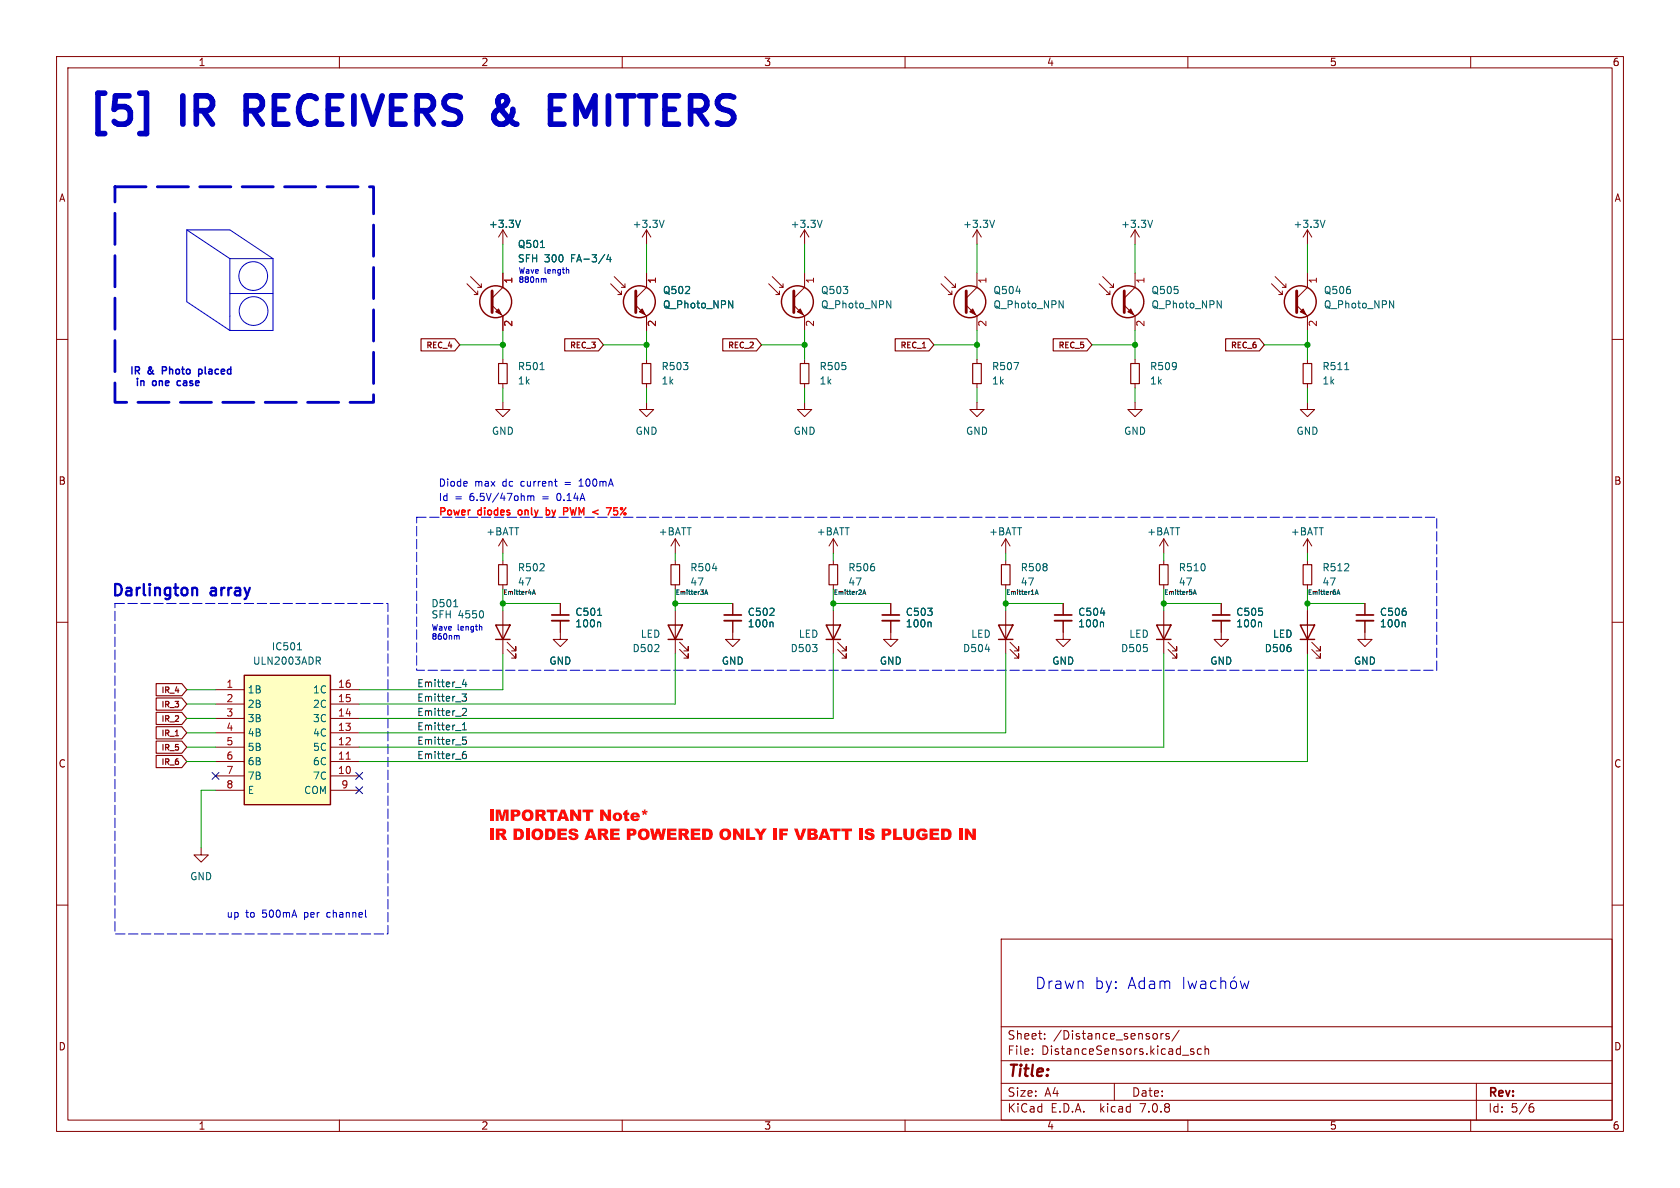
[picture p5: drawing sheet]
<svg xmlns="http://www.w3.org/2000/svg" width="297mm" height="210mm" viewBox="0 0 297 210" stroke-linecap="round" stroke-linejoin="round" font-family="sans-serif">
<g fill="none" stroke="#840000" stroke-width=".18">
<path d="M10 10h277v190h-277zM12 12h273v186h-273zM60 10v2M110 10v2M160 10v2M210 10v2M260 10v2M10 60h2M82.5 50.2l2 1.9v-.7M83.2 48.9l1.9 1.9v-.6M83.8 52.1h.7M84.5 50.8h.6"/>
<path d="M87 54l1.9 1.9v2.5M88.9 40.6v2.6M88.9 48.3v2.5l-1.9 1.9M88.9 40.6l.8 1.3M88.9 40.6l-.8 1.3M107.9 50.2l2 1.9v-.7M108.6 48.9l1.9 1.9v-.6M109.2 52.1h.7M109.9 50.8h.6M112.4 54l1.9 1.9v2.5M114.3 40.6l.8 1.3M114.3 40.6v2.6"/>
<path d="M114.3 48.3v2.5l-1.9 1.9M114.3 40.6l-.8 1.3M135.9 50.2l1.9 1.9v-.7M136.5 48.9l1.9 1.9v-.6M137.2 52.1h.6M137.8 50.8h.6M140.3 54l1.9 1.9v2.5M142.2 40.6l.8 1.3M142.2 40.6v2.6M142.2 48.3v2.5l-1.9 1.9M142.2 40.6l-.7 1.3M166.4 50.2l1.9 1.9v-.7"/>
<path d="M167 48.9l1.9 1.9v-.6M167.6 52.1h.7M168.3 50.8h.6M170.8 54l1.9 1.9v2.5M172.7 40.6v2.6M172.7 48.3v2.5l-1.9 1.9M172.7 40.6l.8 1.3M172.7 40.6l-.7 1.3M194.3 50.2l1.9 1.9v-.7M194.9 48.9l1.9 1.9v-.6M195.6 52.1h.6M196.2 50.8h.6"/>
<path d="M198.8 54l1.9 1.9v2.5M200.7 40.6l.7 1.3M200.7 40.6v2.6M200.7 48.3v2.5l-1.9 1.9M200.7 40.6l-.8 1.3M224.8 50.2l1.9 1.9v-.7M225.4 48.9l1.9 1.9v-.6M226.1 52.1h.6M226.7 50.8h.6M229.2 54l1.9 1.9v2.5M231.1 40.6v2.6M231.1 48.3v2.5l-1.9 1.9"/>
<path d="M231.1 40.6l.8 1.3M231.1 40.6l-.7 1.3M285 60h2M88.9 71.1v1.3h1.3l-1.3 1.3-1.3-1.3h1.3M88.9 63.5v.8M88.9 67.8v.8M114.3 71.1v1.3h1.3l-1.3 1.3-1.3-1.3h1.3M114.3 63.5v.8M114.3 67.8v.8M142.2 71.1v1.3h1.3l-1.3 1.3-1.2-1.3h1.2M142.2 63.5v.8M142.2 67.8v.8"/>
<path d="M172.7 71.1v1.3h1.3l-1.3 1.3-1.3-1.3h1.3M172.7 63.5v.8M172.7 67.8v.8M200.7 71.1v1.3h1.2l-1.2 1.3-1.3-1.3h1.3M200.7 63.5v.8M200.7 67.8v.8M231.1 71.1v1.3h1.3l-1.3 1.3-1.2-1.3h1.2M231.1 63.5v.8M231.1 67.8v.8M88.9 95.3l-.8 1.2M88.9 95.3v2.5M88.9 99.1v.7"/>
<path d="M88.9 95.3l.8 1.2M119.4 95.3v2.5M119.4 99.1v.7M119.4 95.3l-.8 1.2M119.4 95.3l.7 1.2M147.3 95.3v2.5M147.3 99.1v.7M147.3 95.3l-.7 1.2M147.3 95.3l.8 1.2M177.8 95.3v2.5M177.8 99.1v.7M177.8 95.3l-.8 1.2"/>
<path d="M177.8 95.3l.8 1.2M205.7 95.3v2.5M205.7 99.1v.7M205.7 95.3l-.7 1.2M205.7 95.3l.8 1.2M231.1 95.3v2.5M231.1 99.1v.7M231.1 95.3l-.7 1.2M231.1 95.3l.8 1.2M10 110h2M88.9 103.4v.7M88.9 108v7.6"/>
<path d="M89.7 114.8l1.5 1.5v-.7v.7h-.8M89.7 113.5l1.5 1.6v-.8v.8h-.8M99.1 109.7v3.3h1.2l-1.2 1.3-1.3-1.3h1.3M99.1 106.7v2M119.4 103.4v.7M119.4 108v7.6M120.1 114.8l1.6 1.5v-.7v.7h-.8M120.1 113.5l1.6 1.6v-.8v.8h-.8M129.5 109.7v3.3h1.3l-1.3 1.3-1.2-1.3h1.2M129.5 106.7v2M147.3 103.4v.7M147.3 108v7.6"/>
<path d="M148.1 114.8l1.5 1.5v-.7v.7h-.8M148.1 113.5l1.5 1.6v-.8v.8h-.8M157.5 109.7v3.3h1.2l-1.2 1.3-1.3-1.3h1.3M157.5 106.7v2M177.8 103.4v.7M177.8 108v7.6M178.6 114.8l1.5 1.5v-.7v.7h-.8M178.6 113.5l1.5 1.6v-.8v.8h-.8M188 109.7v3.3h1.2l-1.2 1.3-1.3-1.3h1.3M188 106.7v2M205.7 103.4v.7M205.7 108v7.6"/>
<path d="M206.5 114.8l1.5 1.5v-.7v.7h-.7M206.5 113.5l1.5 1.6v-.8v.8h-.7M215.9 109.7v3.3h1.3l-1.3 1.3-1.3-1.3h1.3M215.9 106.7v2M231.1 103.4v.7M231.1 108v7.6M231.9 114.8l1.5 1.5v-.7v.7h-.7M231.9 113.5l1.5 1.6v-.8v.8h-.7M241.3 109.7v3.3h1.3l-1.3 1.3-1.3-1.3h1.3M241.3 106.7v2M285 110h2M38.1 121.9h5.1"/>
<path d="M38.1 137.2h5.1M38.1 134.6h5.1M38.1 132.1h5.1M38.1 129.5h5.1M38.1 127h5.1M38.1 124.5h5.1M38.1 139.7h5.1M58.4 121.9h5.1M58.4 137.2h5.1M58.4 134.6h5.1M58.4 132.1h5.1M58.4 129.5h5.1"/>
<path d="M58.4 127h5.1M58.4 124.5h5.1M58.4 139.7h5.1M10 160h2M35.6 149.9v1.2h1.2l-1.2 1.3-1.3-1.3h1.3M285 160h2M177 166h108v32h-108zM60 198v2M110 198v2M160 198v2M177 194.5h108M177 191.5h108"/>
<path d="M177 187.5h108M177 181.5h108M182.5 186.3v.1M182.5 185.5v.1M184.7 183.6v.1M184.7 182.8v.1M197 191.5v3M205.2 182.7v1M205.7 182.7l-.3 .1-.2 .2M206.7 182.8l-.4-.1-.2 .2 .1 .2 .5 .2v.3h-.6M208.5 182.1l-1.3 2M210 198v2"/>
<path d="M211 185.5l-.3-.1-.2 .2v.2l.5 .2v.3h-.5M212.4 185.5l-.4-.1-.3 .3v.4l.1 .2h.6M213 185.5l.2-.1 .4 .1 .1 .9M213 184.9v1.5M260 198v2M261 191.5v6.5M270.6 195.7h.3l.3 .3-.1 .5-.5 .1M271 195.1l-.4 .1"/>
</g>
<path d="M97.5 109.7h3.1M128 109.7h3.1M156 109.7h3M186.4 109.7h3.1M214.4 109.7h3M239.8 109.7h3" fill="none" stroke="#840000" stroke-width=".33"/>
<path d="M97.5 108.7h3.1M128 108.7h3.1M156 108.7h3M186.4 108.7h3.1M214.4 108.7h3M239.8 108.7h3" fill="none" stroke="#840000" stroke-width=".3"/>
<g fill="none" stroke="#006464" stroke-width=".18">
<path d="M92 38.9l-.4 1.3M117.4 38.9l-.4 1.3M145.3 38.9l-.4 1.3M175.8 38.9l-.4 1.3M203.8 38.9l-.5 1.3M234.2 38.9l-.4 1.3M95.5 43.8h.8M107.6 45l-.3 .9h.8M107.9 45.5v.8M128.8 53.2l.7 1.2v-1.2M156.8 53.2l.7 1.2v-1.2M187.2 53.2l.8 1.2v-1.2"/>
<path d="M215.2 53.2l.7 1.2v-1.2M245.7 53.2l.7 1.2v-1.2M95.5 65.3h.7M179.2 64.1h.9l-.6 1.2M237.7 65.3h.7M52.6 114.9h.7M52.8 113.8l.1-.2v1.3M55.9 116.1h.5l.2 .3-.1 .4h-.6M56.2 116.8l.4 .6M80.2 107.3h.7M85.4 108.2v.8M105.6 108.8h.8"/>
<path d="M106 110l.2 .2v.6M126 100.5h.7M136.5 110l.2 .2v.6M164.4 110l.2 .2v.6M174.2 114.8h.8M194.5 108.4h.8M194.9 110l.2 .2v.6M222.8 110l.2 .2v.6M248.2 110l.2 .2v.6"/>
</g>
<g fill="none" stroke="#840000" stroke-width=".25">
<path d="M43.2 119.4h15.2v22.8h-15.2zM87.6 110.5h2.6l-1.3 2.5zM87.6 113h2.6M118.1 110.5h2.5l-1.2 2.5zM118.1 113h2.5M146 110.5h2.6l-1.3 2.5zM146 113h2.6M176.5 110.5h2.6l-1.3 2.5zM176.5 113h2.6M204.5 110.5h2.5l-1.3 2.5zM204.5 113h2.5M229.9 110.5h2.5l-1.3 2.5z"/>
<path d="M229.9 113h2.5"/>
<circle cx="87.6" cy="53.3" r="2.82"/>
<circle cx="113" cy="53.3" r="2.82"/>
<circle cx="141" cy="53.3" r="2.82"/>
<circle cx="171.4" cy="53.3" r="2.82"/>
<circle cx="199.4" cy="53.3" r="2.82"/>
<circle cx="229.9" cy="53.3" r="2.82"/>
</g>
<g fill="none" stroke="#840000" stroke-width=".2">
<path d="M74.4 59.9h6l.9 1.1-.9 1h-6zM99.8 59.9h6l.9 1.1-.9 1h-6zM127.8 59.9h5.9l.9 1.1-.9 1h-5.9zM158.3 59.9h5.9l.9 1.1-.9 1h-5.9zM186.2 59.9h6l.8 1.1-.8 1h-6zM216.7 59.9h5.9l.9 1.1-.9 1h-5.9zM88.1 64.3h1.6v3.5h-1.6zM113.5 64.3h1.6v3.5h-1.6zM141.5 64.3h1.5v3.5h-1.5zM172 64.3h1.5v3.5h-1.5zM199.9 64.3h1.5v3.5h-1.5zM230.4 64.3h1.5v3.5h-1.5z"/>
<path d="M88.1 99.8h1.6v3.6h-1.6zM118.6 99.8h1.5v3.6h-1.5zM146.6 99.8h1.5v3.6h-1.5zM177 99.8h1.6v3.6h-1.6zM205 99.8h1.5v3.6h-1.5zM230.4 99.8h1.5v3.6h-1.5zM27.6 128.5h4.5l.9 1-.9 1.1h-4.5zM27.6 133.5h4.5l.9 1.1-.9 1.1h-4.5zM27.6 131h4.5l.9 1.1-.9 1.1h-4.5zM27.6 125.9h4.5l.9 1.1-.9 1.1h-4.5zM27.6 123.4h4.5l.9 1.1-.9 1h-4.5zM27.6 120.8h4.5l.9 1.1-.9 1.1h-4.5z"/>
<path d="M31 130.1h.6"/>
</g>
<path d="M87 51.4v3.8M112.4 51.4v3.8M140.3 51.4v3.8M170.8 51.4v3.8M198.8 51.4v3.8M229.2 51.4v3.8" fill="none" stroke="#840000" stroke-width=".51"/>
<g fill="#840000" stroke="#840000" stroke-width=".18">
<path d="M199.4 55.1l.5-.5 .5 1z"/>
<path d="M171.4 55.1l.6-.5 .5 1z"/>
<path d="M141 55.1l.5-.5 .5 1z"/>
<path d="M229.9 55.1l.5-.5 .5 1z"/>
<path d="M87.6 55.1l.5-.5 .5 1z"/>
<path d="M113 55.1l.5-.5 .5 1z"/>
</g>
<path d="M43.2 119.4h15.2v22.8h-15.2z" fill="#ffffc2" stroke="#ffffc2" stroke-width=".18"/>
<path d="M61.2 134.2h.7" fill="none" stroke="#a90000" stroke-width=".18"/>
<g fill="none" stroke="#0f0f0f" stroke-width=".18">
<path d="M94.1 105.1l.3-.8 .2 .8M94.2 104.9h.4M124.6 105.1l.3-.8 .2 .8M124.7 104.9h.3M152.5 105.1l.3-.8 .3 .8M152.6 104.9h.4M183 105.1l.3-.8 .2 .8M183.1 104.9h.4M210.9 105.1l.3-.8 .3 .8M211 104.9h.4M236.3 105.1l.3-.8 .3 .8M236.4 104.9h.4"/>
<path d="M80.5 129.1h1M81.7 122.7h.8l-.5 .5 .4 .1v.5l-.2 .1h-.5M81.7 129h.8M81.7 128.1l.4-.3v1.2M81.7 125.3l.5-.1 .3 .4-.8 .9h.8M81.7 133.6l.3-.3h.2l.3 .3v.3l-.3 .2h-.2l-.3-.2M82 120.1l-.3 .9h.8M82.3 132.8l-.3 .1-.3 .5M82.3 120.6v.8M82.4 130.3h-.6l-.1 .6 .2-.1h.4l.2 .2-.1 .4-.2 .2-.5-.2"/>
</g>
<g fill="#ff0e08">
<path d="M103 143.1h1.9v.5h-.6v1.5h-.7v-1.5h-.6z"/>
<path d="M113.5 143.3l.4 .2-.1-.4h.3v.4l.3-.2 .1 .3h-.4l.3 .3-.3 .2-.1-.3-.2 .3-.3-.2 .3-.3h-.4z"/>
<path d="M100.7 146.7l.8-.2 .6 .2 .1 .3-.6 .1-.2-.3-.3 .2 1.1 .5 .1 .4-.3 .4-.7 .2-.7-.2-.2-.5h.6l.1 .2 .3 .1 .3-.2-.1-.2-1-.4-.1-.3z"/>
<path d="M124.2 146.5h1.1l.5 .2 .2 .9-.3 .7-.5 .2h-1v-1.6h.6v1.1l.5-.1 .1-.4-.2-.5-1-.1z"/>
<path d="M148.7 146.5h1.9v.4h-.6v1.6h-.6v-1.6h-.7z"/>
<path d="M166.4 146.5h1.2l.4 .2 .2 .9-.3 .7-.4 .2h-1.1v-1.6h.6v1.1l.5-.1 .1-.4-.2-.5-1-.1z"/>
</g>
<g fill="none" stroke="#0000c2" stroke-width=".18">
<path d="M33 40.6h7.6l7.7 5.1M33 40.6v12.7l7.6 5.1M33 40.6l7.6 5.1M40.6 45.7h7.7M40.6 51.9h7.7M40.6 45.7v12.7M48.3 45.7v12.7h-7.7M96.2 49.3h.3l.1 .6M100.4 47.6l.2 .2v.5M93.3 87.6v.9M93.3 87.8l.4-.2 .1 .2M93.8 87.8l.2-.2 .3 .1 .1 .8"/>
<path d="M93.8 87.8v.7M98 85.1h.5M98.4 85.9h.1M102.4 85.9h.7M102.6 84.9l-.2 .1M80.8 112.4h.3l.1 .6M85 110.7l.2 .2v.5M209.3 172.8v2M210 173.4l.4 1.4 .4-1 .4 1 .4-1.4M212.3 173.5l.2-.1 .6 .1 .1 1.3M213.2 173.9l-.7 .1a.39 .39 0 0 0-.3 .4 .39 .39 0 0 0 .3 .4l.7-.1M215 173.5l-.6-.1-.4 .4v.6l.2 .3 .2 .1 .6-.1"/>
<path d="M215.8 173.6a.5 .5 0 0 1 .9 .1v1.1M215.8 172.8v2M217.6 173.6a.54 .54 0 0 1 .6-.2 .54 .54 0 0 1 .4 .4v.6a.54 .54 0 0 1-.5 .4 .54 .54 0 0 1-.5-.4zM218.3 172.7l-.3 .2M219.3 173.4l.3 1.4 .4-1 .4 1 .4-1.4"/>
<circle cx="44.8" cy="48.8" r="2.54"/>
<circle cx="44.8" cy="55" r="2.54"/>
</g>
<path d="M91.7 90.3v.6M96.6 89.8v1.2M96.6 90.2h.3l.2 .1M97.1 90.9l-.2 .1h-.3M100.3 89.8l.1 .2-.1 .4M109.1 89.8h-.6v.6l.2-.2 .4 .1 .1 .2-.1 .4-.1 .1-.5-.1" fill="none" stroke="#ff0400" stroke-width=".25"/>
<path d="M27 67.4v.6M28.7 65.5h.5M29.2 64.8h-.5v1.3M31.9 67.4l-.3-.1-.3 .3 .1 .5h.5M35.1 65.3v1.2M35.1 65.3h.4l.2 .2M35.7 65.9l-.2 .2h-.4" fill="none" stroke="#0000c2" stroke-width=".25"/>
<path d="M34 104.1a.5 .5 0 0 1 .8 .1v1" fill="none" stroke="#0000c2" stroke-width=".4"/>
<path d="M24.7 16.5h1.2v7.1h-1.2M43.5 19.6h1.9M45.4 16.9h-1.9v5M88 18.1l.3 .8 .5 .7 1.1 1.4M89.5 17.2l-.7-.3-.5 .3-.3 .5M89.5 18.4l-1.7 1.2M97.3 16.9h2.4M97.3 19.3h1.7M87.8 21.7l.5 .2h.7l.5-.2M97.3 21.9h2.4" fill="none" stroke="#0000c2" stroke-width="1"/>
<path d="M73.7 91.4h180.3v27.1h-180.3v-27.1M20.3 106.7h48.3v58.4h-48.3v-58.4" fill="none" stroke="#0000c2" stroke-width=".18" stroke-dasharray="1.7 .6"/>
<path d="M20.3 33h45.7v38.1h-45.7v-38.1" fill="none" stroke="#0000c2" stroke-width=".5" stroke-dasharray="5.5 2"/>
<g fill="none" stroke="#009600" stroke-width=".18">
<path d="M88.9 43.2v5.1M88.9 58.4v5.1M114.3 43.2v5.1M114.3 58.4v5.1M142.2 43.2v5.1M142.2 58.4v5.1M172.7 43.2v5.1M172.7 58.4v5.1M200.7 43.2v5.1M200.7 58.4v5.1M231.1 43.2v5.1M231.1 58.4v5.1"/>
<path d="M81.3 61h7.6M88.9 68.6v2.5M106.7 61h7.6M114.3 68.6v2.5M134.6 61h7.6M142.2 68.6v2.5M165.1 61h7.6M172.7 68.6v2.5M193 61h7.7M200.7 68.6v2.5M223.5 61h7.6M231.1 68.6v2.5"/>
<path d="M88.9 97.8v1.3M119.4 97.8v1.3M147.3 97.8v1.3M177.8 97.8v1.3M205.7 97.8v1.3M231.1 97.8v1.3M88.9 106.7h10.2M88.9 104.1v3.9M88.9 115.6v6.3h-25.4M119.4 106.7h10.1M119.4 104.1v3.9M119.4 115.6v8.9h-55.9"/>
<path d="M147.3 106.7h10.2M147.3 104.1v3.9M147.3 115.6v11.4h-83.8M177.8 106.7h10.2M177.8 115.6v13.9h-114.3M177.8 104.1v3.9M205.7 106.7h10.2M205.7 104.1v3.9M205.7 115.6v16.5h-142.2M231.1 104.1v3.9M231.1 115.6v19h-167.6M231.1 106.7h10.2"/>
<path d="M33 134.6h5.1M33 127h5.1M33 121.9h5.1M33 132.1h5.1M33 124.5h5.1M33 129.5h5.1M38.1 139.7h-2.5v10.2"/>
</g>
<path d="M37.5 136.6l1.2 1.2M38.7 136.6l-1.2 1.2M62.9 139.1l1.2 1.2M62.9 136.6l1.2 1.2M64.1 139.1l-1.2 1.2M64.1 136.6l-1.2 1.2" fill="none" stroke="#000084" stroke-width=".18"/>
<g fill="none" stroke="#006464" stroke-width=".18">
<path d="M92 38.9l-.4 1.3M95.5 43.8h.8M107.6 45l-.3 .9h.8M107.9 45.5v.8M128.8 53.2l.7 1.2v-1.2M105.6 108.8h.8M106 110l.2 .2v.6M136.5 110l.2 .2v.6M164.4 110l.2 .2v.6M194.5 108.4h.8M194.9 110l.2 .2v.6M222.8 110l.2 .2v.6"/>
<path d="M248.2 110l.2 .2v.6"/>
</g>
<g fill="none" stroke="#840000" stroke-width=".18">
<path d="M88.9 48.3v2.5M88.9 55.9v2.5M114.3 48.3v2.5M114.3 55.9v2.5M99.1 106.7v2M99.1 109.7v2.1M129.5 106.7v2M129.5 109.7v2.1M157.5 106.7v2M157.5 109.7v2.1M188 106.7v2M188 109.7v2.1"/>
<path d="M215.9 106.7v2M215.9 109.7v2.1M231.1 108v2.5M231.1 113v2.6M241.3 106.7v2M241.3 109.7v2.1"/>
</g>
<g fill="#009600" stroke="#009600" stroke-width=".18">
<circle cx="177.8" cy="106.7" r=".46"/>
<circle cx="231.1" cy="106.7" r=".46"/>
<circle cx="114.3" cy="61" r=".46"/>
<circle cx="142.2" cy="61" r=".46"/>
<circle cx="88.9" cy="61" r=".46"/>
<circle cx="88.9" cy="106.7" r=".46"/>
<circle cx="119.4" cy="106.7" r=".46"/>
<circle cx="147.3" cy="106.7" r=".46"/>
<circle cx="172.7" cy="61" r=".46"/>
<circle cx="200.7" cy="61" r=".46"/>
<circle cx="231.1" cy="61" r=".46"/>
<circle cx="205.7" cy="106.7" r=".46"/>
</g>
<g font-size="7" fill="#0000c2">
<text x="15.2" y="22.6">[5]</text>
<text x="32.5" y="22.6">IR</text>
<text x="45.7" y="22.6">RECEIVERS</text>
<text x="91.5" y="22.6">&amp;</text>
<text x="103.5" y="22.6">EMITTERS</text>
</g>
<g font-size="2.8" fill="#0000c2">
<text x="19.4" y="105.5">Darlington</text>
<text x="37.1" y="105.5">array</text>
<text x="182.9" y="175">Drawn</text>
<text x="193.4" y="175">by:</text>
<text x="199.3" y="175">Adam</text>
</g>
<g font-size="2.8" fill="#ff0e08">
<text x="86.4" y="145.5">IMPORTANT</text>
<text x="86.4" y="148.8">IR DIODES</text>
<text x="103.3" y="148.8">ARE POWERED</text>
<text x="105.9" y="145.5">Note*</text>
<text x="127" y="148.8">ONLY IF VBATT</text>
<text x="151.6" y="148.8">IS PLUGED</text>
<text x="169.3" y="148.8">IN</text>
</g>
<text font-size="2.8" fill="#840000" x="178" y="190.9">Title:</text>
<g font-size="2.1" fill="#840000">
<text x="178" y="184">Sheet:</text>
<text x="186.2" y="184">/Distance_sensors/</text>
<text x="178" y="186.7">File:</text>
<text x="184.1" y="186.7">DistanceSensors.kicad_sch</text>
<text x="178" y="196.9">KiCad</text>
<text x="178" y="194.1">Size:</text>
<text x="184.7" y="194.1">A4</text>
<text x="185.7" y="196.9">E.D.A.</text>
<text x="194.6" y="196.9">kicad</text>
<text x="200" y="194.1">Date:</text>
<text x="201.8" y="196.9">7.0.8</text>
<text x="263" y="194.3">Rev:</text>
<text x="263" y="196.9">Id:</text>
<text x="267.1" y="196.9">5/6</text>
</g>
<g font-size="1.8" fill="#840000">
<text x="35" y="11.9">1</text>
<text x="85" y="11.9">2</text>
<text x="135" y="11.9">3</text>
<text x="185" y="11.9">4</text>
<text x="235" y="11.9">5</text>
<text x="285" y="11.9">6</text>
<text x="10.3" y="35.9">A</text>
<text x="285.3" y="35.9">A</text>
<text x="10.3" y="85.9">B</text>
<text x="285.3" y="85.9">B</text>
<text x="10.3" y="135.9">C</text>
<text x="285.3" y="135.9">C</text>
<text x="10.3" y="185.9">D</text>
<text x="285.3" y="185.9">D</text>
<text x="35" y="199.9">1</text>
<text x="85" y="199.9">2</text>
<text x="135" y="199.9">3</text>
<text x="185" y="199.9">4</text>
<text x="235" y="199.9">5</text>
<text x="285" y="199.9">6</text>
</g>
<g font-size="1.8" fill="#006464">
<text x="86.3" y="40.5">+3.3V</text>
<text x="111.7" y="40.5">+3.3V</text>
<text x="139.7" y="40.5">+3.3V</text>
<text x="170.2" y="40.5">+3.3V</text>
<text x="198.1" y="40.5">+3.3V</text>
<text x="228.6" y="40.5">+3.3V</text>
<text x="91.4" y="44">Q501</text>
<text x="91.4" y="46.6">SFH</text>
<text x="96.2" y="46.6">300</text>
<text x="101" y="46.6">FA-3/4</text>
<text x="117.1" y="52.2">Q502</text>
<text x="145" y="52.2">Q503</text>
<text x="175.5" y="52.2">Q504</text>
<text x="203.5" y="52.2">Q505</text>
<text x="233.9" y="52.2">Q506</text>
<text x="117.1" y="54.7">Q_Photo_NPN</text>
<text x="145" y="54.7">Q_Photo_NPN</text>
<text x="175.5" y="54.7">Q_Photo_NPN</text>
<text x="203.5" y="54.7">Q_Photo_NPN</text>
<text x="233.9" y="54.7">Q_Photo_NPN</text>
<text x="91.4" y="65.6">R501</text>
<text x="116.8" y="65.6">R503</text>
<text x="144.8" y="65.6">R505</text>
<text x="175.3" y="65.6">R507</text>
<text x="203.2" y="65.6">R509</text>
<text x="233.7" y="65.6">R511</text>
<text x="91.4" y="68.2">1k</text>
<text x="116.8" y="68.2">1k</text>
<text x="144.8" y="68.2">1k</text>
<text x="175.3" y="68.2">1k</text>
<text x="203.2" y="68.2">1k</text>
<text x="233.7" y="68.2">1k</text>
<text x="86.9" y="77.1">GND</text>
<text x="112.3" y="77.1">GND</text>
<text x="140.2" y="77.1">GND</text>
<text x="170.7" y="77.1">GND</text>
<text x="198.6" y="77.1">GND</text>
<text x="229.1" y="77.1">GND</text>
<text x="85.9" y="94.8">+BATT</text>
<text x="116.3" y="94.8">+BATT</text>
<text x="144.3" y="94.8">+BATT</text>
<text x="174.8" y="94.8">+BATT</text>
<text x="202.7" y="94.8">+BATT</text>
<text x="228.1" y="94.8">+BATT</text>
<text x="91.4" y="101.2">R502</text>
<text x="121.9" y="101.2">R504</text>
<text x="149.9" y="101.2">R506</text>
<text x="180.3" y="101.2">R508</text>
<text x="208.3" y="101.2">R510</text>
<text x="233.7" y="101.2">R512</text>
<text x="76.2" y="107.5">D501</text>
<text x="76.2" y="109.5">SFH</text>
<text x="81" y="109.5">4550</text>
<text x="101.6" y="109.1">C501</text>
<text x="101.6" y="111.1">100n</text>
<text x="113.2" y="112.9">LED</text>
<text x="132.1" y="109.1">C502</text>
<text x="132.1" y="111.1">100n</text>
<text x="141.1" y="112.9">LED</text>
<text x="160" y="109.1">C503</text>
<text x="160" y="111.1">100n</text>
<text x="171.6" y="112.9">LED</text>
<text x="190.5" y="109.1">C504</text>
<text x="190.5" y="111.1">100n</text>
<text x="199.5" y="112.9">LED</text>
<text x="218.4" y="109.1">C505</text>
<text x="218.4" y="111.1">100n</text>
<text x="224.9" y="112.9">LED</text>
<text x="243.8" y="109.1">C506</text>
<text x="243.8" y="111.1">100n</text>
<text x="44.6" y="117.7">ULN2003ADR</text>
<text x="47.9" y="115.2">IC501</text>
<text x="97" y="117.7">GND</text>
<text x="111.7" y="115.5">D502</text>
<text x="127.5" y="117.7">GND</text>
<text x="139.7" y="115.5">D503</text>
<text x="155.4" y="117.7">GND</text>
<text x="170.1" y="115.5">D504</text>
<text x="185.9" y="117.7">GND</text>
<text x="198.1" y="115.5">D505</text>
<text x="213.9" y="117.7">GND</text>
<text x="223.5" y="115.5">D506</text>
<text x="239.3" y="117.7">GND</text>
<text x="43.7" y="122.8">1B</text>
<text x="43.7" y="125.3">2B</text>
<text x="55.2" y="125.3">2C</text>
<text x="55.2" y="122.8">1C</text>
<text x="43.7" y="127.9">3B</text>
<text x="43.7" y="130.4">4B</text>
<text x="55.2" y="130.4">4C</text>
<text x="55.2" y="127.9">3C</text>
<text x="43.7" y="132.9">5B</text>
<text x="43.7" y="135.5">6B</text>
<text x="55.2" y="135.5">6C</text>
<text x="55.2" y="132.9">5C</text>
<text x="43.7" y="138">7B</text>
<text x="43.7" y="140.6">E</text>
<text x="53.7" y="140.6">COM</text>
<text x="55.2" y="138">7C</text>
<text x="33.5" y="155.8">GND</text>
</g>
<g font-size="1.8" fill="#a90000">
<text x="90.9" y="50.2" transform="rotate(-90 90.9 50.2)">1</text>
<text x="116.3" y="50.2" transform="rotate(-90 116.3 50.2)">1</text>
<text x="144.2" y="50.2" transform="rotate(-90 144.2 50.2)">1</text>
<text x="174.7" y="50.2" transform="rotate(-90 174.7 50.2)">1</text>
<text x="202.6" y="50.2" transform="rotate(-90 202.6 50.2)">1</text>
<text x="233.1" y="50.2" transform="rotate(-90 233.1 50.2)">1</text>
<text x="90.9" y="57.9" transform="rotate(-90 90.9 57.9)">2</text>
<text x="116.3" y="57.9" transform="rotate(-90 116.3 57.9)">2</text>
<text x="144.2" y="57.9" transform="rotate(-90 144.2 57.9)">2</text>
<text x="174.7" y="57.9" transform="rotate(-90 174.7 57.9)">2</text>
<text x="202.6" y="57.9" transform="rotate(-90 202.6 57.9)">2</text>
<text x="233.1" y="57.9" transform="rotate(-90 233.1 57.9)">2</text>
<text x="39.9" y="121.7">1</text>
<text x="39.9" y="124.2">2</text>
<text x="59.6" y="124.2">15</text>
<text x="59.6" y="121.7">16</text>
<text x="39.9" y="126.7">3</text>
<text x="39.9" y="129.3">4</text>
<text x="39.9" y="131.8">5</text>
<text x="59.6" y="131.8">12</text>
<text x="59.6" y="129.3">13</text>
<text x="59.6" y="126.7">14</text>
<text x="39.9" y="134.4">6</text>
<text x="39.9" y="136.9">7</text>
<text x="59.6" y="136.9">10</text>
<text x="59.6" y="134.4">11</text>
<text x="39.9" y="139.4">8</text>
<text x="60.3" y="139.4">9</text>
</g>
<g font-size="1.8" fill="#0000c2">
<text x="22.9" y="66.3">IR</text>
<text x="24.3" y="68.3">in</text>
<text x="26.2" y="66.3">&amp;</text>
<text x="27.6" y="68.3">one</text>
<text x="29.3" y="66.3">Photo</text>
<text x="32.4" y="68.3">case</text>
<text x="36.2" y="66.3">placed</text>
<text x="77.5" y="86.1">Diode</text>
<text x="77.5" y="88.7">Id</text>
<text x="80.4" y="88.7">=</text>
<text x="83.1" y="88.7">6.5V/47ohm</text>
<text x="83.9" y="86.1">max</text>
<text x="88.9" y="86.1">dc</text>
<text x="92.4" y="86.1">current</text>
<text x="96.2" y="88.7">=</text>
<text x="98.9" y="88.7">0.14A</text>
<text x="100.3" y="86.1">=</text>
<text x="103" y="86.1">100mA</text>
<text x="40" y="162.3">up</text>
<text x="43.4" y="162.3">to</text>
<text x="46.5" y="162.3">500mA</text>
<text x="54" y="162.3">per</text>
<text x="58.2" y="162.3">channel</text>
</g>
<g font-size="1.8" fill="#ff0400">
<text x="77.5" y="91.2">Power</text>
<text x="84.6" y="91.2">diodes</text>
<text x="92.2" y="91.2">only</text>
<text x="97.6" y="91.2">by</text>
<text x="101.2" y="91.2">PWM</text>
<text x="106.9" y="91.2">&lt;</text>
<text x="109.9" y="91.2">75%</text>
</g>
<g font-size="1.8" fill="#0f0f0f">
<text x="91.4" y="103.7">47</text>
<text x="121.9" y="103.7">47</text>
<text x="149.9" y="103.7">47</text>
<text x="180.3" y="103.7">47</text>
<text x="208.3" y="103.7">47</text>
<text x="233.7" y="103.7">47</text>
<text x="73.7" y="124.1">Emitter_3</text>
<text x="73.7" y="121.6">Emitter_4</text>
<text x="73.7" y="129.2">Emitter_1</text>
<text x="73.7" y="126.7">Emitter_2</text>
<text x="73.7" y="131.7">Emitter_5</text>
<text x="73.7" y="134.3">Emitter_6</text>
</g>
<g font-size="1.4" fill="#0000c2">
<text x="91.6" y="48.4">Wave</text>
<text x="91.6" y="50">880nm</text>
<text x="96.3" y="48.4">length</text>
<text x="76.2" y="111.5">Wave</text>
<text x="76.2" y="113.1">860nm</text>
<text x="80.9" y="111.5">length</text>
</g>
<g font-size="1.4" fill="#840000">
<text x="75.1" y="61.8">REC_4</text>
<text x="100.5" y="61.8">REC_3</text>
<text x="128.5" y="61.8">REC_2</text>
<text x="159" y="61.8">REC_1</text>
<text x="186.9" y="61.8">REC_5</text>
<text x="217.4" y="61.8">REC_6</text>
<text x="28.3" y="125.3">IR_3</text>
<text x="28.3" y="122.8">IR_4</text>
<text x="28.3" y="130.4">IR_1</text>
<text x="28.3" y="127.9">IR_2</text>
<text x="28.3" y="135.5">IR_6</text>
<text x="28.3" y="133">IR_5</text>
</g>
<g font-size="1.1" fill="#0f0f0f">
<text x="88.9" y="105.2">Emitter4A</text>
<text x="119.4" y="105.2">Emitter3A</text>
<text x="147.3" y="105.2">Emitter2A</text>
<text x="177.8" y="105.2">Emitter1A</text>
<text x="205.7" y="105.2">Emitter5A</text>
<text x="231.1" y="105.2">Emitter6A</text>
</g>
</svg>
